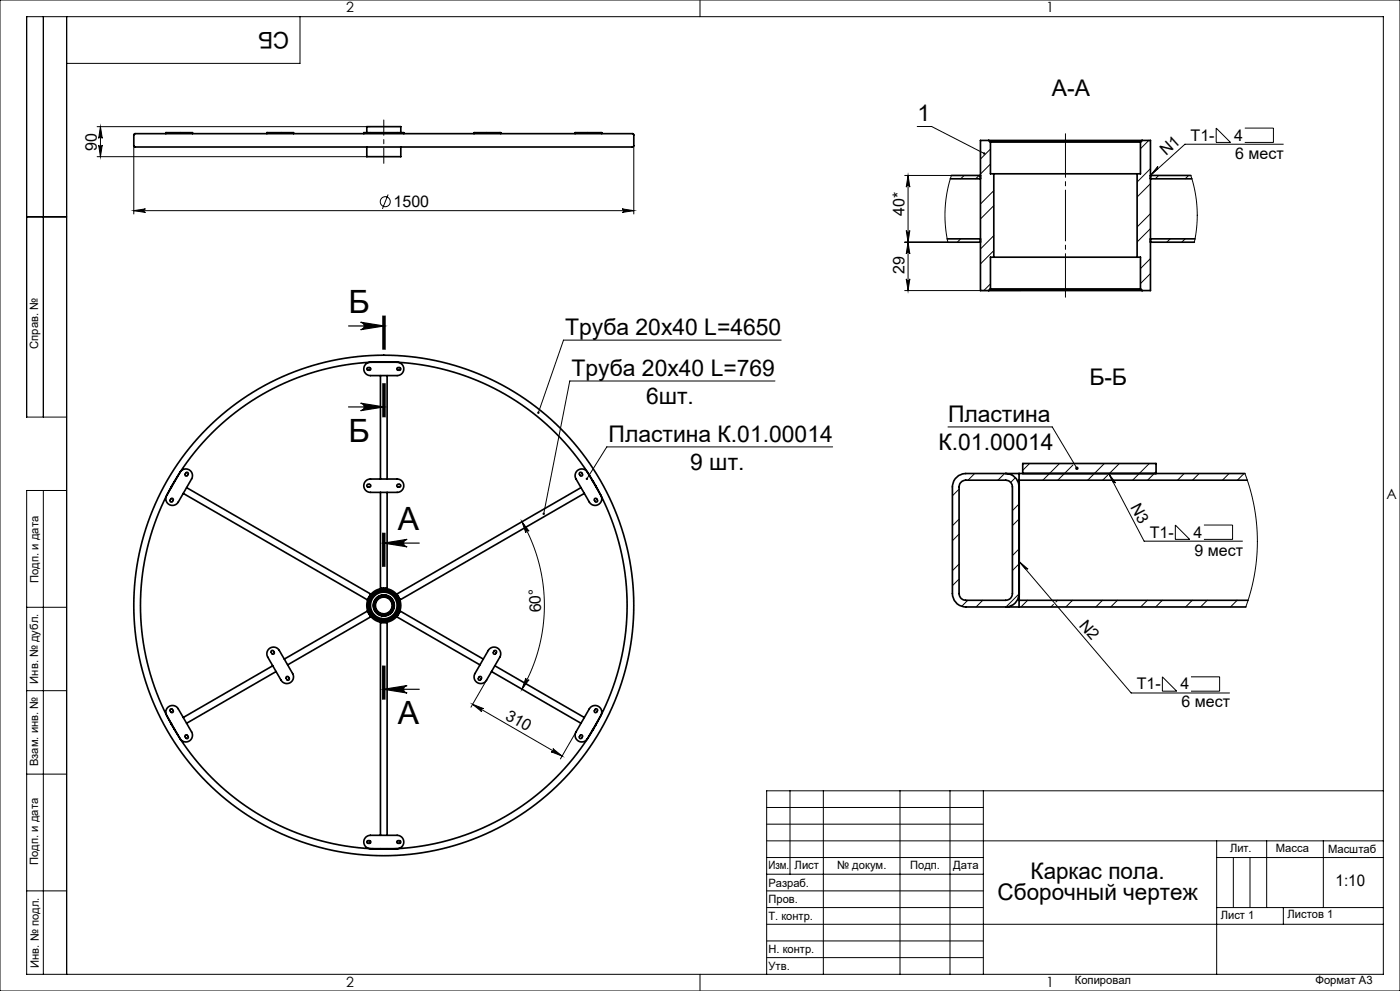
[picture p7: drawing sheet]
<svg xmlns="http://www.w3.org/2000/svg" width="420mm" height="297mm" viewBox="0 0 420 297" stroke-linecap="round" stroke-linejoin="round" font-family="sans-serif">
<g fill="none" stroke="#000" stroke-width=".3">
<path d="M0 0h420v297h-420zM13 5v120M20 5v287M90 5v14h-70M210 0v5M29.1 38h82M30.1 38l.6 3.5a.54 .54 0 0 0-.6-.6 .54 .54 0 0 0-.5 .6zM30.1 38v9M275.2 37.9h4.3l15.8 8.1M364.9 38.4l4.2 4.3h-4.2zM373.4 38.4h8.6v4.3h-8.6M29.1 47h80.9"/>
<path d="M29.6 43.5a.54 .54 0 0 0 .5 .5 .54 .54 0 0 0 .6-.5l-.6 3.5zM40.1 43.7v20.4M116.4 58.3l-1.7 4.3M190.1 43.7v20.4M271.4 52.6h14l-1.3 5-.6 5 .1 5 .8 5h-13M272.4 52.6v34.5M272.4 52.6l.6 3.5a.54 .54 0 0 0-.6-.5 .54 .54 0 0 0-.5 .5zM289.2 52.6l-1 1M293.7 52.6l-1 1M297.1 44.7l-3 3M297.1 49.2l-3 3M298.1 57.1l-4 4"/>
<path d="M344.6 42.1l-2.5 2.5M345.1 50.6l-4 4M345.1 55l-4 4M347.4 49.8v.8l-2.3 2zM347.6 52.6l-1 1M356.6 52.6l-1 1M357.2 52.6l1.3 4.9 .6 5.1-.1 5-.7 5M385 43.2h-29.5l-10.4 9.4M8 65h12M40.1 63.1h150M40.1 63.1l3.5-.5a.54 .54 0 0 0-.5 .5 .54 .54 0 0 0 .5 .6zM186.6 62.6l3.5 .5-3.5 .6a.54 .54 0 0 0 .5-.6 .54 .54 0 0 0-.5-.5z"/>
<path d="M271.9 69.1a.54 .54 0 0 0 .5 .5 .54 .54 0 0 0 .6-.5l-.6 3.5zM272.4 72.6l.6 3.5a.54 .54 0 0 0-.6-.5 .54 .54 0 0 0-.5 .5zM288.2 71.6l-1 1M298.1 70.6l-4 4M298.1 61.6l-4 4M298.1 75.1l-4 4M345.1 64l-4 4M345.1 77.5l-3 3M345.1 68.5l-4 4M351 71.6l-1 1M355.5 71.6l-1 1M271.4 87.1h34.7"/>
<path d="M271.9 83.6a.54 .54 0 0 0 .5 .5 .54 .54 0 0 0 .6-.5l-.6 3.5zM297.1 85.1l-2 2M345.1 82l-3 3M232.5 114.2h-61.6l-7.8 39.8M234.4 101.9h-65.3l-7.6 21.8M20 125h-12v-120h407v287h-407v-145h12M249.8 133.9h-67.8l-5.9 9.6M284.4 128h31.3l7.4 12.3M308.9 138.9l-2.1 2.1M317.9 138.9l-5 5M321.9 139.4l-4.6 4.5M331.3 138.9l-5 5"/>
<path d="M335.8 138.9l-2.8 2.8M344.8 138.9l-5 5M13 147v145M156.6 156.4l2.1 2.8a.54 .54 0 0 0-.7-.2 .54 .54 0 0 0-.2 .7zM156.6 156.4a50.2 50.2 0 0 1 0 50.1M287.7 155.6l-2 2M287.7 146.6l-2 2M292.4 141.9l-2 2M301.4 141.9l-2 2M304.6 143.2l-1.4 1.4M305.7 151l-2 2M305.7 155.5l-2 2"/>
<path d="M305.9 141.9l-.2 .2M332.3 142.4l-1.5 1.5M332.6 141.9l2.1 2.9-.7-.2zM332.6 141.9l10.6 20.3h29.5M346.8 141.4l-2.5 2.5M352.6 157.4l4.3 4.2h-4.3zM355.3 141.9l-2 2M359.8 141.9l-2 2M361.2 157.4h8.6v4.2h-8.6M368.7 141.9l-2 2M373.2 141.9l-2 2M373.5 141.9l1.5 4.7 1.2 5.1 .8 5.1 .2 5.1-.2 5-.6 5.1-1.1 5-1.6 4.9"/>
<path d="M287.7 169l-2 2M287.7 160.1l-2 2M287.7 173.5l-2 2M290.3 179.9l-1.7 1.8M294.8 179.9l-2 2M305.7 169l-2 2M305.7 178l-3.9 3.9M305.7 168.3l33.6 39.4h29.6M305.7 168.3l2.7 2.3-.7-.1zM305.7 164.5l-2 2M308.3 179.9l-2 2M317.3 179.9l-.5 .5"/>
<path d="M321.8 179.9l-2 2M330.7 179.9l-2 2M335.2 179.9l-2 2M344.2 179.9l-2 2M348.7 179.9l-2 2M357.7 179.9l-2 2M362.2 179.9l-2 2M371.1 179.9l-2 2M8 182h12M316 181.1l-.7 .8M373.8 181.8l-.2 .1M8 207h12"/>
<path d="M141.8 211.1l26.8 15.5M141.8 211.1l3.3 1.3a.54 .54 0 0 0-.7 .2 .54 .54 0 0 0 .1 .7zM145.9 203.9l-4.6 8.1M157.8 203.2a.54 .54 0 0 0 .2 .7 .54 .54 0 0 0 .7-.2l-2.1 2.8zM172.8 219.4l-4.7 8.1M348.7 202.8l4.3 4.3h-4.3zM357.3 202.8h8.6v4.3h-8.6M8 232h12M165.9 224.4l2.7 2.2-3.3-1.3a.54 .54 0 0 0 .7-.2 .54 .54 0 0 0-.1-.7zM237 237v25M247 237v55M270 237v55"/>
<path d="M285 237v55M295 237v55M415 237h-185v55M230 257h65M230 242h65M230 247h65M230 252h185M365 252v40M365 257h50M370 257v15M375 257v15M380 252v20"/>
<path d="M397 252v20M8 267h12M230 262h65M230 267h65M230 272h65M230 277h185M365 272h50M385 272v5M210 292v5M230 282h65M230 287h65"/>
<circle cx="115.6" cy="60.4" r="1.5"/>
</g>
<g fill="none" stroke="#000" stroke-width=".35">
<path d="M104.6 97.7h10.6M108.2 96.6l7 1.1-7 1.1a1.12 1.12 0 0 0 1.1-1.1 1.12 1.12 0 0 0-1.1-1.1zM114.8 94.7v10M115.2 94.7v10M115.5 94.7v10M114.8 115v10M115.2 115v10M115.5 115v10M104.6 122h10.6M108.2 120.8l7 1.2-7 1.1a1.12 1.12 0 0 0 1.1-1.1 1.12 1.12 0 0 0-1.1-1.2zM114.8 159.8v10M115.1 159.8v10"/>
<path d="M115.5 159.8v10M115.1 162.8h10.7M115.1 162.8l7-1.2a1.12 1.12 0 0 0-1 1.2 1.12 1.12 0 0 0 1 1.1zM114.8 199.6v10M115.1 199.6v10M115.5 199.6v10zM115.1 206.6h10.7M115.1 206.6l7-1.1a1.12 1.12 0 0 0-1 1.1 1.12 1.12 0 0 0 1 1.1z"/>
</g>
<path d="M319.6 40.1v49" fill="none" stroke="#000" stroke-width=".3" stroke-dasharray="15.2 1.3 1.3 1.3" stroke-dashoffset="2.2"/>
<path d="M115.1 36v13" fill="none" stroke="#000" stroke-width=".3" stroke-dasharray="15.2 1.3 1.3 1.3" stroke-dashoffset="10.6"/>
<g fill="#000">
<path d="M29.6 43.5a.54 .54 0 0 0 .5 .5 .54 .54 0 0 0 .6-.5l-.6 3.5zM30.1 38l.6 3.5a.54 .54 0 0 0-.6-.6 .54 .54 0 0 0-.5 .6z"/>
<path d="M347.4 49.8v.8l-2.3 2zM332.6 141.9l2.1 2.9-.7-.2zM305.7 168.3l2.7 2.3-.7-.1z"/>
<path d="M40.1 63.1l3.5-.5a.54 .54 0 0 0-.5 .5 .54 .54 0 0 0 .5 .6zM186.6 62.6l3.5 .5-3.5 .6a.54 .54 0 0 0 .5-.6 .54 .54 0 0 0-.5-.5z"/>
<path d="M108.2 96.6l7 1.1-7 1.1a1.12 1.12 0 0 0 1.1-1.1 1.12 1.12 0 0 0-1.1-1.1zM108.2 120.8l7 1.2-7 1.1a1.12 1.12 0 0 0 1.1-1.1 1.12 1.12 0 0 0-1.1-1.2z"/>
<path d="M271.9 83.6a.54 .54 0 0 0 .5 .5 .54 .54 0 0 0 .6-.5l-.6 3.5zM272.4 72.6l.6 3.5a.54 .54 0 0 0-.6-.5 .54 .54 0 0 0-.5 .5zM271.9 69.1a.54 .54 0 0 0 .5 .5 .54 .54 0 0 0 .6-.5l-.6 3.5zM272.4 52.6l.6 3.5a.54 .54 0 0 0-.6-.5 .54 .54 0 0 0-.5 .5z"/>
<path d="M161.2 123.5v.3l.2 .2 .1-.3-.1 .3a.36 .36 0 0 0 .5-.4 .36 .36 0 0 0-.7-.1zM162.9 153.7l-.1 .3 .2 .3 .1-.3-.1 .3a.36 .36 0 0 0 .5-.4 .36 .36 0 0 0-.6-.2zM175.8 143.3l.1 .5 .2-.3-.2 .3a.36 .36 0 0 0 .5-.1 .36 .36 0 0 0-.1-.5 .36 .36 0 0 0-.5 .1zM295 45.8v.4h.5l-.2-.2 .3 .2-.1-.5zM322.7 140v.7l.6 .1-.2-.5 .2 .5a.51 .51 0 0 0 .2-.8 .51 .51 0 0 0-.8 0z"/>
<path d="M115.1 162.8l7-1.2a1.12 1.12 0 0 0-1 1.2 1.12 1.12 0 0 0 1 1.1zM115.1 206.6l7-1.1a1.12 1.12 0 0 0-1 1.1 1.12 1.12 0 0 0 1 1.1z"/>
<path d="M157.8 203.2a.54 .54 0 0 0 .2 .7 .54 .54 0 0 0 .7-.2l-2.1 2.8zM156.6 156.4l2.1 2.8a.54 .54 0 0 0-.7-.2 .54 .54 0 0 0-.2 .7z"/>
<path d="M165.9 224.4l2.7 2.2-3.3-1.3a.54 .54 0 0 0 .7-.2 .54 .54 0 0 0-.1-.7zM141.8 211.1l3.3 1.3a.54 .54 0 0 0-.7 .2 .54 .54 0 0 0 .1 .7z"/>
</g>
<g fill="none" stroke="#000" stroke-width=".5">
<path d="M110 39.8v-1.8h10.2v1.8M40.3 40.2l149.4-.1 .4 .3v3.3l-.4 .4h-149.2l-.4-.4zM49.7 40.1v-.3h8v.3M80.1 40.1v-.3h8v.3M109.1 40.1v-.3h12v.3M110 44.1v2.9h10.2v-2.9M142.2 40.1v-.3h8v.3M172.5 40.1v-.3h8v.3M285.1 53.6h9M285.4 52.6h8.7M296.6 42.1h46M296.6 42.1h-2.5v45h2.5"/>
<path d="M296.6 42.1l.5 .5M297.1 42.6h45M297.1 42.6v9.5h1M298.1 52.1h43M298.1 52.1v25M341.1 52.1v25M342.1 42.6v9.5h-1M342.6 42.1h2.5v45h-2.5M342.6 42.1l-.5 .5M345.1 53.6h12.5M345.1 52.6h12.1M284.2 71.6h9.9"/>
<path d="M284.4 72.6h9.7M298.1 77.1h43M298.1 77.1h-1v9.5M341.1 77.1h1v9.5M345.1 71.6h13.4M345.1 72.6h13.2M296.6 87.1h46M297.1 86.6h45M297.1 86.6l-.5 .5M342.1 86.6l.5 .5M110.1 110.3l.7-.1a.4 .4 0 0 1 .4 .4 .4 .4 0 0 1-.4 .4l-.6-.1zM110.9 108.6a73 73 0 0 0-56.8 32.8"/>
<path d="M111.1 108.6a2 2 0 0 0-2 2 2 2 0 0 0 2 2h8a2 2 0 0 0 2-2 2 2 0 0 0-2-2M111.1 108.6h8M114.1 108.5l-3 .1M114.1 108.5h2M114.1 108.5v.1M114.1 112.6v31M116.1 108.5l3 .1M116.1 108.5v.1M116.1 112.6v31M119.2 110.2h.6a.4 .4 0 0 1 .4 .4 .4 .4 0 0 1-.4 .4h-.4a.4 .4 0 0 1-.3-.3 .4 .4 0 0 1 .1-.5zM119.4 108.6a73 73 0 0 1 56.7 32.8M49.9 148.7a73 73 0 0 0 0 65.5"/>
<path d="M51.3 149.4a.4 .4 0 0 1 .5 0 .4 .4 0 0 1 .1 .5l-.2 .4a.4 .4 0 0 1-.5 .1 .4 .4 0 0 1-.2-.5zM51.4 145.8l-1.4 2.7M51.4 145.8l.1 .1M52.4 144.1l-1 1.7M52.4 144.1h.1M54 141.5l-1.6 2.6M54 141.5a2 2 0 0 1 2.7-.7 2 2 0 0 1 .8 2.7l-4 7a2 2 0 0 1-2.8 .7 2 2 0 0 1-.7-2.7M54 141.5l-4 7M55.8 141.6a.4 .4 0 0 1 .5 0 .4 .4 0 0 1 .1 .5l-.2 .4a.4 .4 0 0 1-.5 .1 .4 .4 0 0 1-.2-.5zM56 146.1l55.2 31.9-1 1.8-55.2-31.9M109.7 144.2l.6-.5 .8-.1h8a2 2 0 0 1 2 2 2 2 0 0 1-2 2h-8a2 2 0 0 1-1.8-1.2 2 2 0 0 1 .4-2.2zM110.1 145.3l.7-.1a.4 .4 0 0 1 .4 .4 .4 .4 0 0 1-.4 .4l-.6-.1z"/>
<path d="M114.1 147.6v28.8h2v-28.8M119.2 145.2h.6a.4 .4 0 0 1 .4 .4 .4 .4 0 0 1-.4 .4h-.4a.4 .4 0 0 1-.3-.3 .4 .4 0 0 1 .1-.5zM173.9 141.7l.4-.1 .4 .5a.4 .4 0 0 1-.1 .5 .4 .4 0 0 1-.6-.1l-.2-.5zM174.3 146.1l-55.2 31.9v.2l1 1.6 55.2-31.9M176.3 141.5l1.6 2.6M176.3 141.5a2 2 0 0 0-2.8-.7 2 2 0 0 0-.7 2.7l4 7a2 2 0 0 0 2.7 .7 2 2 0 0 0 .8-2.7M176.3 141.5l4 7M177.9 144.1l.9 1.7M177.9 144.1h-.1M178.4 149.5l.4-.1 .4 .5a.4 .4 0 0 1-.1 .5 .4 .4 0 0 1-.6-.1l-.2-.5zM178.8 145.8l1.5 2.7M178.8 145.8v.1"/>
<path d="M180.4 148.7a73 73 0 0 1 0 65.5M288.1 144.7l.5-.5 1.1-.3h12.1a2 2 0 0 1 1.9 2v32a2 2 0 0 1-2 2h-12a2 2 0 0 1-2-2v-32zM301.7 141.9a4 4 0 0 1 4 4v32a4 4 0 0 1-4 4M301.7 141.9h-12a4 4 0 0 0-4 4v32a4 4 0 0 0 4 4h12M301.7 141.9h4M305.7 141.9v2h68.5M305.7 141.9h67.8M305.7 143.9v36M306.8 141.9v-3h40v3M374.4 179.9h-68.7v2M80.7 194.4a2 2 0 0 1 3.1 .5l4 7a2 2 0 0 1-.7 2.7 2 2 0 0 1-2.8-.7l-4-7a2 2 0 0 1 .4-2.5zM81.4 195.1l.5-.1 .4 .5a.4 .4 0 0 1-.2 .5 .4 .4 0 0 1-.5-.1l-.3-.5z"/>
<path d="M81.8 199.5l-26.8 15.5M85.3 197.5l25-14.3 .9 1.7-24.9 14.4M145 197.5l-24.9-14.4-.9 1.6-.1 .2 24.9 14.4M146.8 194.5a2 2 0 0 1 2.6-.1 2 2 0 0 1 .6 2.5l-4 7a2 2 0 0 1-2.8 .7 2 2 0 0 1-.7-2.7zM148.3 195a.4 .4 0 0 1 .5 0 .4 .4 0 0 1 .1 .5l-.2 .4a.4 .4 0 0 1-.5 .1 .4 .4 0 0 1-.2-.5zM148.5 199.5l26.8 15.5M301.7 181.9h4M305.7 181.9h68M50 214.4l1.4 2.7M50 214.4a2 2 0 0 1 .7-2.7 2 2 0 0 1 2.8 .7l4 7a2 2 0 0 1-.8 2.7 2 2 0 0 1-2.7-.7M50 214.4l4 7M51.1 212.6l.5-.1 .3 .5a.4 .4 0 0 1-.1 .5 .4 .4 0 0 1-.6-.1l-.2-.5z"/>
<path d="M51.4 217.1l1 1.7M51.5 217l-.1 .1M52.4 218.8l1.6 2.6M52.5 218.8h-.1M82.8 201.3l-26.8 15.5M85.9 202.9l.5-.1 .4 .5a.4 .4 0 0 1-.2 .5 .4 .4 0 0 1-.5-.1l-.3-.5zM143.8 202.8a.4 .4 0 0 1 .5 0 .4 .4 0 0 1 .1 .5l-.2 .4a.4 .4 0 0 1-.5 .1 .4 .4 0 0 1-.2-.5zM147.5 201.3l26.8 15.5M177.8 218.8h.1M177.9 218.8l-1.6 2.6M178.6 212.5a.4 .4 0 0 1 .5 0 .4 .4 0 0 1 .1 .5l-.2 .4a.4 .4 0 0 1-.5 .1 .4 .4 0 0 1-.2-.5zM178.8 217v.1"/>
<path d="M178.8 217.1l-.9 1.7M180.3 214.4l-1.5 2.7M180.3 214.4a2 2 0 0 0-.8-2.7 2 2 0 0 0-2.7 .7l-4 7a2 2 0 0 0 .7 2.7 2 2 0 0 0 2.8-.7M180.3 214.4l-4 7M54.1 221.6a73 73 0 0 0 56.8 32.7M55.6 220.4l.5-.1 .3 .5a.4 .4 0 0 1-.1 .5 .4 .4 0 0 1-.6-.1l-.2-.5zM174.1 220.3a.4 .4 0 0 1 .5 0 .4 .4 0 0 1 .1 .5l-.2 .4a.4 .4 0 0 1-.5 .1 .4 .4 0 0 1-.2-.5zM176.1 221.6a73 73 0 0 1-56.7 32.7M110.2 252l.6-.1a.4 .4 0 0 1 .4 .4 .4 .4 0 0 1-.4 .4h-.4a.4 .4 0 0 1-.3-.2 .4 .4 0 0 1 .1-.5zM111.1 254.3l3 .1M111.1 254.3a2 2 0 0 1-2-2 2 2 0 0 1 2-2h8a2 2 0 0 1 2 2 2 2 0 0 1-2 2M111.1 254.3h8"/>
<path d="M114.1 254.4h2M114.1 250.3v-63.7h2v63.7M114.1 254.3v.1M116.1 254.3v.1M119.1 254.3l-3 .1M119.2 252l.6-.1a.4 .4 0 0 1 .4 .4 .4 .4 0 0 1-.4 .4h-.4a.4 .4 0 0 1-.3-.2 .4 .4 0 0 1 .1-.5z"/>
<circle cx="115.1" cy="181.5" r="2.9"/>
<circle cx="115.1" cy="181.5" r="2.7"/>
<circle cx="115.1" cy="181.5" r="4.5"/>
<circle cx="115.1" cy="181.5" r="3.2"/>
<circle cx="115.1" cy="181.5" r="4"/>
<circle cx="115.1" cy="181.5" r="4.3"/>
<circle cx="115.1" cy="181.5" r="2.5"/>
<circle cx="115.1" cy="181.5" r="4.6"/>
<circle cx="115.1" cy="181.5" r="5.1"/>
<circle cx="115.1" cy="181.5" r="75"/>
<circle cx="115.1" cy="181.5" r="3.1"/>
</g>
<g font-size="9.6">
<text x="104.6" y="93.8">Б</text>
<text x="104.6" y="132.4">Б</text>
<text x="119.4" y="158.9">А</text>
<text x="119.4" y="217">А</text>
</g>
<g font-size="6.9">
<text x="86.8" y="9.5" transform="rotate(-180 86.8 9.5)">СБ</text>
<text x="315.6" y="28.7">А-А</text>
<text x="275.2" y="36.3">1</text>
<text x="169.6" y="100.4">Труба 20х40 L=4650</text>
<text x="171.5" y="112.6">Труба 20х40 L=769</text>
<text x="326.8" y="115.4">Б-Б</text>
<text x="193.8" y="121.1">6шт.</text>
<text x="284.4" y="126.4">Пластина</text>
<text x="182.6" y="132.4">Пластина К.01.00014</text>
<text x="281.6" y="134.9">К.01.00014</text>
<text x="207.1" y="140.9">9 шт.</text>
<text x="309.2" y="263.3">Каркас пола.</text>
<text x="299.3" y="269.7">Сборочный чертеж</text>
</g>
<g font-size="4.8">
<text x="29.1" y="45.3" transform="rotate(-90 29.1 45.3)">90</text>
<text x="349.8" y="46.9" transform="rotate(-42 349.8 46.9)">N1</text>
<text x="357.2" y="42.1">T1-</text>
<text x="370.3" y="42.1">4</text>
<text x="370.6" y="47.6">6 мест</text>
<text x="118.1" y="62">1500</text>
<text x="271.3" y="64.6" transform="rotate(-90 271.3 64.6)">40*</text>
<text x="271.3" y="82" transform="rotate(-90 271.3 82)">29</text>
<text x="339" y="151.8" transform="rotate(62 339 151.8)">N3</text>
<text x="344.9" y="161.1">T1-</text>
<text x="358" y="161.1">4</text>
<text x="358.3" y="166.5">9 мест</text>
<text x="162.3" y="183.5" transform="rotate(-92 162.3 183.5)">60°</text>
<text x="323.6" y="187.5" transform="rotate(50 323.6 187.5)">N2</text>
<text x="341" y="206.6">T1-</text>
<text x="354.1" y="206.6">4</text>
<text x="151.3" y="215.3" transform="rotate(30 151.3 215.3)">310</text>
<text x="354.4" y="212">6 мест</text>
<text x="400.7" y="265.6">1:10</text>
</g>
<g font-size="4.2">
<text x="103.8" y="3.7">2</text>
<text x="313.8" y="3.7">1</text>
<text x="415.9" y="149.7">A</text>
<text x="103.8" y="295.7">2</text>
<text x="313.8" y="295.7">1</text>
</g>
<g font-size="3.4">
<text x="11.5" y="104.5" transform="rotate(-90 11.5 104.5)">Справ. №</text>
<text x="11.6" y="174.7" transform="rotate(-90 11.6 174.7)">Подп. и дата</text>
<text x="11.4" y="204.9" transform="rotate(-90 11.4 204.9)">Инв. № дубл.</text>
<text x="11.4" y="229.6" transform="rotate(-90 11.4 229.6)">Взам. инв. №</text>
<text x="369" y="255.5">Лит.</text>
<text x="382.8" y="255.5">Масса</text>
<text x="398.4" y="255.6">Масштаб</text>
<text x="11.4" y="259.2" transform="rotate(-90 11.4 259.2)">Подп. и дата</text>
<text x="230.5" y="260.5">Изм.</text>
<text x="238.4" y="260.4">Лист</text>
<text x="251.1" y="260.4">№ докум.</text>
<text x="273" y="260.4">Подп.</text>
<text x="286" y="260.4">Дата</text>
<text x="230.5" y="265.7">Разраб.</text>
<text x="230.5" y="275.7">Т. контр.</text>
<text x="230.6" y="270.7">Пров.</text>
<text x="366.2" y="275.3">Лист 1</text>
<text x="386.3" y="275.2">Листов 1</text>
<text x="230.6" y="285.7">Н. контр.</text>
<text x="11.6" y="290" transform="rotate(-90 11.6 290)">Инв. № подл.</text>
<text x="230.6" y="290.7">Утв.</text>
<text x="322.5" y="295">Копировал</text>
<text x="394.6" y="295">Формат А3</text>
</g>
</svg>
